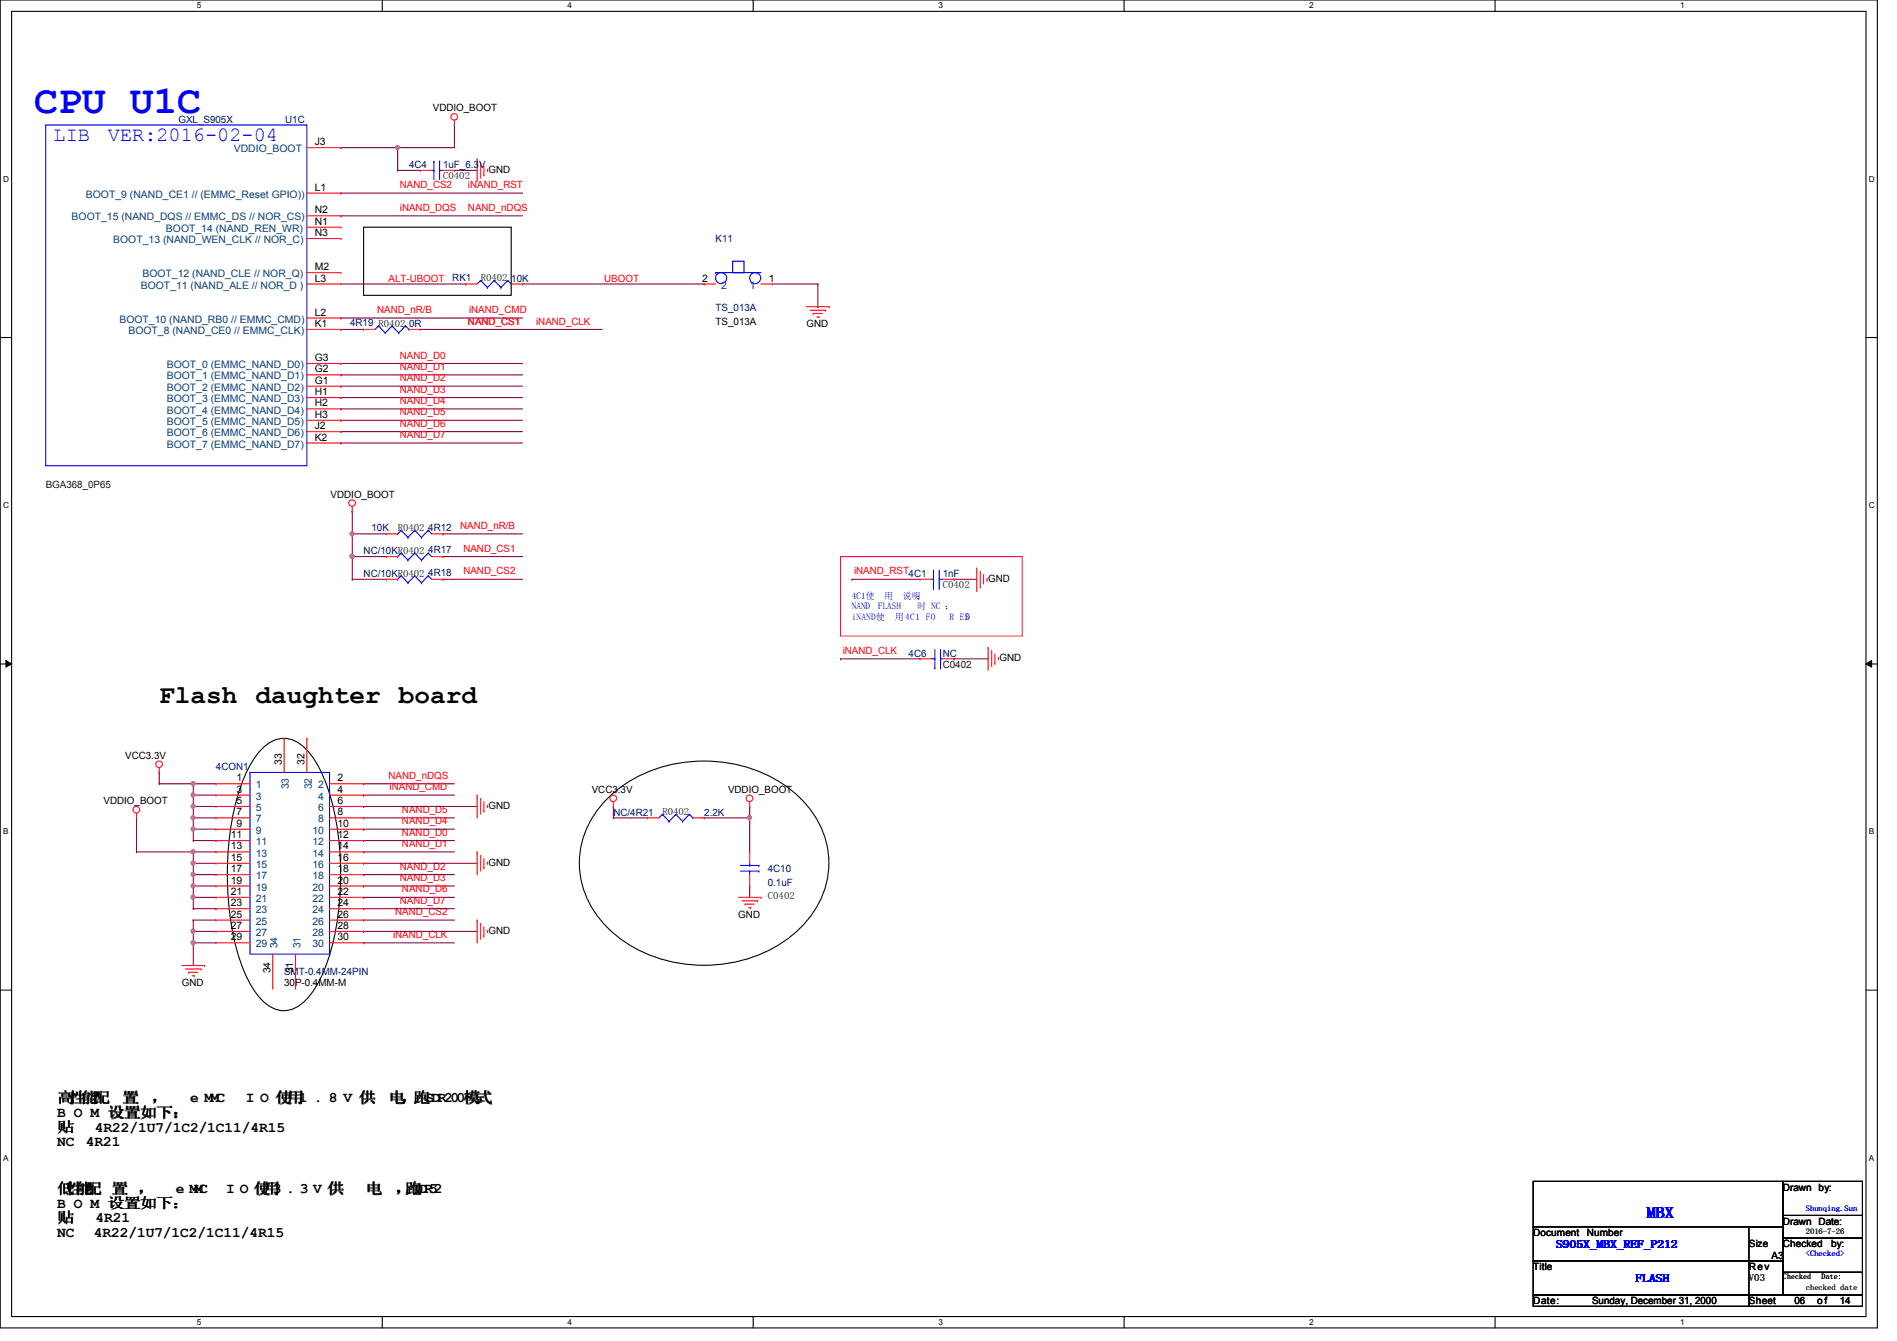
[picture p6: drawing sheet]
<svg xmlns="http://www.w3.org/2000/svg" width="297mm" height="210mm" viewBox="0 0 297 210" stroke-linecap="round" stroke-linejoin="round" font-family="sans-serif">
<path d="M0 0h294v207.9h-294zM1.8 1.8h290.4v204.3h-290.4z" fill="none" stroke="#000" stroke-width=".17"/>
<g fill="#fff">
<path d="M30.8 .2h.7v1.4h-.7z"/>
<path d="M30.8 206.2h.7v1.4h-.7z"/>
</g>
<path d="M59.9 0v1.8M59.9 206.1v1.8" fill="none" stroke="#000" stroke-width=".17"/>
<g fill="#fff">
<path d="M88.9 .2h.6v1.4h-.6z"/>
<path d="M88.9 206.2h.6v1.4h-.6z"/>
</g>
<path d="M117.9 0v1.8M117.9 206.1v1.8" fill="none" stroke="#000" stroke-width=".17"/>
<g fill="#fff">
<path d="M146.9 .2h.7v1.4h-.7z"/>
<path d="M146.9 206.2h.7v1.4h-.7z"/>
</g>
<path d="M176 0v1.8M176 206.1v1.8" fill="none" stroke="#000" stroke-width=".17"/>
<g fill="#fff">
<path d="M205 .2h.7v1.4h-.7z"/>
<path d="M205 206.2h.7v1.4h-.7z"/>
</g>
<path d="M234.1 0v1.8M234.1 206.1v1.8" fill="none" stroke="#000" stroke-width=".17"/>
<g fill="#fff">
<path d="M263.1 .2h.7v1.4h-.7z"/>
<path d="M263.1 206.2h.7v1.4h-.7z"/>
<path d="M.5 27.3h.9v1.4h-.9z"/>
<path d="M292.6 27.3h.9v1.4h-.9z"/>
<path d="M.5 78.4h.9v1.4h-.9z"/>
<path d="M292.6 78.4h.9v1.4h-.9z"/>
</g>
<path d="M0 52.8h1.8M292.2 52.8h1.8" fill="none" stroke="#000" stroke-width=".17"/>
<g fill="#fff">
<path d="M.5 129.5h.8v1.4h-.8z"/>
<path d="M292.6 129.5h.9v1.4h-.9z"/>
</g>
<path d="M0 103.9h1.8M292.2 103.9h1.8" fill="none" stroke="#000" stroke-width=".17"/>
<path d="M.9 103.4l.9 .5-.9 .5zM292.2 103.9l.9-.5v1z" fill="#000"/>
<path d="M.9 103.4l.9 .5-.9 .5zM292.2 103.9l.9-.5v1z" fill="none" stroke="#000" stroke-width=".16"/>
<g fill="#fff">
<path d="M.5 180.5h.8v1.4h-.8z"/>
<path d="M292.6 180.5h.9v1.4h-.9z"/>
</g>
<path d="M56.9 35.6h23.1v10.6h-23.1zM41 117.2a4.4 4.4 0 0 1 6.9 0 18.2 18.2 0 0 1 3.9 7.8 46.9 46.9 0 0 1-.5 25.4 14.3 14.3 0 0 1-4.2 6.8 4.3 4.3 0 0 1-6.1-.7 18.2 18.2 0 0 1-3.9-7.7 47.2 47.2 0 0 1 .5-25.5 16.9 16.9 0 0 1 3.4-6.1zM94.7 125.4a22 22 0 0 1 21-5.6 18.7 18.7 0 0 1 12.7 9.4 13.8 13.8 0 0 1-3.7 16.7 22.5 22.5 0 0 1-28.9 0 13.8 13.8 0 0 1-3-18zM0 155h1.8M292.2 155h1.8" fill="none" stroke="#000" stroke-width=".17"/>
<path d="M131.6 87.1h28.5v12.5h-28.5z" fill="none" stroke="#ff0080" stroke-width=".17"/>
<path d="M55.2 90.7h.1M55.2 87.1h.1M55.2 87.1h5.3M55.2 90.7h5.3M55.2 87.1v3.6M69.4 87.1h.1M69.4 90.7h.1M69.4 87.1h12.4M69.4 90.7h12.4" fill="none" stroke="#800040" stroke-width=".17"/>
<circle cx="55.1" cy="87.1" r=".32" fill="#f0f"/>
<circle cx="55.1" cy="87.1" r=".32" fill="none" stroke="#f0f" stroke-width=".17"/>
<path d="M55.2 83.6h.1M55.2 83.6v3.5" fill="none" stroke="#800040" stroke-width=".17"/>
<circle cx="55.1" cy="87.1" r=".32" fill="#f0f"/>
<circle cx="55.1" cy="87.1" r=".32" fill="none" stroke="#f0f" stroke-width=".17"/>
<circle cx="55.1" cy="83.5" r=".32" fill="#f0f"/>
<circle cx="55.1" cy="83.5" r=".32" fill="none" stroke="#f0f" stroke-width=".17"/>
<g fill="none" stroke="#800040" stroke-width=".17">
<path d="M71.2 19.6h.1M71.2 19.6v3.5h-8.9M53.4 33.8h.1M53.4 33.8h28.4M62.3 23.1h.1M53.4 51.6h.1M53.4 56.9h.1M53.4 58.7h.1M53.4 51.6h3.5M53.4 56.9h28.4M53.4 58.7h28.4M53.4 60.5h.1"/>
<path d="M53.4 62.2h.1M53.4 64h.1M53.4 65.8h.1M53.4 67.6h.1M53.4 69.3h.1M53.4 60.5h28.4M53.4 62.2h28.4M53.4 64h28.4M53.4 65.8h28.4M53.4 67.6h28.4M53.4 69.3h28.4M55.2 83.6h.1"/>
<path d="M55.2 80h.1M55.2 83.6h5.3M55.2 80v3.6M69.4 83.6h.1M69.4 83.6h12.4M133.4 90.7h.1M133.4 90.7h10.7M149.4 90.7h.1M149.4 90.7h3.5M131.6 103.1h.1M131.6 103.1h12.5M149.4 103.1h.1"/>
<path d="M149.4 103.1h5.3"/>
</g>
<circle cx="62.2" cy="23.1" r=".32" fill="#f0f"/>
<circle cx="62.2" cy="23.1" r=".32" fill="none" stroke="#f0f" stroke-width=".17"/>
<path d="M53.4 30.2h.1M53.4 30.2h28.4M53.4 49.8h.1M53.4 49.8h28.4M65.8 51.6h.1M65.8 51.6h28.5M30.3 122.7h.1M30.3 122.7h3.5" fill="none" stroke="#800040" stroke-width=".17"/>
<circle cx="30.2" cy="122.7" r=".32" fill="#f0f"/>
<circle cx="30.2" cy="122.7" r=".32" fill="none" stroke="#f0f" stroke-width=".17"/>
<g fill="none" stroke="#800040" stroke-width=".17">
<path d="M53.4 23.1h.1M53.4 23.1h8.9M62.3 26.7h.1M62.3 23.1h.1M62.3 26.7h3.5M62.3 23.1v3.6M71.2 26.7h.1M71.2 26.7h3.5M21.4 128h.1M21.4 133.3h.1M21.4 128v5.3M21.4 133.3h8.9"/>
<path d="M24.9 120.9h.1M24.9 120.9v1.8M56.9 138.7h.1M56.9 133.3h.1M56.9 131.6h.1M56.9 122.7h.1M56.9 128h.1M56.9 129.8h.1M56.9 136.9h.1M56.9 133.3h14.3M56.9 138.7h14.3M56.9 131.6h14.3"/>
<path d="M56.9 122.7h14.3M56.9 128h14.3M56.9 129.8h14.3M56.9 136.9h14.3M96.1 128h.1M96.1 126.2h.1M96.1 128h5.3M96.1 126.2v1.8M110.3 128h.1M110.3 128h7.1M117.4 126.2h.1M117.4 128h.1"/>
<path d="M117.4 126.2v7.1M56.9 144h.1M56.9 140.5h.1M56.9 142.2h.1M56.9 147.6h.1M56.9 144h14.3M56.9 140.5h14.3M56.9 142.2h14.3M56.9 147.6h14.3"/>
</g>
<circle cx="117.4" cy="128" r=".32" fill="#f0f"/>
<circle cx="117.4" cy="128" r=".32" fill="none" stroke="#f0f" stroke-width=".17"/>
<path d="M24.9 122.7h.1M24.9 122.7h5.4v1.8M30.3 124.5h.1M30.3 126.2h.1M30.3 124.5h3.5M30.3 126.2h3.5M56.9 124.5h.1M56.9 124.5h14.3M117.4 138.7h.1M117.4 138.7v1.8" fill="none" stroke="#800040" stroke-width=".17"/>
<circle cx="30.2" cy="124.4" r=".32" fill="#f0f"/>
<circle cx="30.2" cy="124.4" r=".32" fill="none" stroke="#f0f" stroke-width=".17"/>
<path d="M30.3 126.2h.1M30.3 133.3h.1M30.3 124.5v1.7M30.3 133.3h3.5M30.3 147.6h.1M30.3 147.6v3.5" fill="none" stroke="#800040" stroke-width=".17"/>
<circle cx="30.2" cy="147.5" r=".32" fill="#f0f"/>
<circle cx="30.2" cy="147.5" r=".32" fill="none" stroke="#f0f" stroke-width=".17"/>
<path d="M30.3 135.1h.1M30.3 135.1h3.5" fill="none" stroke="#800040" stroke-width=".17"/>
<circle cx="30.2" cy="135.1" r=".32" fill="#f0f"/>
<circle cx="30.2" cy="135.1" r=".32" fill="none" stroke="#f0f" stroke-width=".17"/>
<path d="M30.3 133.3h.1M30.3 133.3v1.8" fill="none" stroke="#800040" stroke-width=".17"/>
<circle cx="30.2" cy="133.3" r=".32" fill="#f0f"/>
<circle cx="30.2" cy="133.3" r=".32" fill="none" stroke="#f0f" stroke-width=".17"/>
<path d="M30.3 147.6h.1M30.3 145.8h.1M30.3 147.6h3.5M30.3 145.8v1.8" fill="none" stroke="#800040" stroke-width=".17"/>
<circle cx="30.2" cy="145.8" r=".32" fill="#f0f"/>
<circle cx="30.2" cy="145.8" r=".32" fill="none" stroke="#f0f" stroke-width=".17"/>
<path d="M30.3 138.7h.1M30.3 136.9h.1M30.3 136.9v1.8M30.3 138.7h3.5M30.3 145.8h.1M30.3 144h.1M30.3 145.8h3.5M30.3 144v1.8M30.3 144h3.5" fill="none" stroke="#800040" stroke-width=".17"/>
<circle cx="30.2" cy="138.7" r=".32" fill="#f0f"/>
<circle cx="30.2" cy="138.7" r=".32" fill="none" stroke="#f0f" stroke-width=".17"/>
<circle cx="30.2" cy="136.9" r=".32" fill="#f0f"/>
<circle cx="30.2" cy="136.9" r=".32" fill="none" stroke="#f0f" stroke-width=".17"/>
<path d="M30.3 136.9h.1M30.3 135.1h.1M30.3 128h.1M30.3 126.2h.1M30.3 136.9h3.5M30.3 126.2v1.8M30.3 135.1v1.8M30.3 128h3.5" fill="none" stroke="#800040" stroke-width=".17"/>
<circle cx="30.2" cy="126.2" r=".32" fill="#f0f"/>
<circle cx="30.2" cy="126.2" r=".32" fill="none" stroke="#f0f" stroke-width=".17"/>
<path d="M30.3 138.7v1.8M56.9 126.2h.1M56.9 135.1h.1M56.9 126.2h17.8M56.9 135.1h17.8M30.3 140.5h.1M30.3 142.2h3.5M30.3 140.5h3.5M33.8 142.2h.1M56.9 145.8h.1M56.9 145.8h17.8" fill="none" stroke="#800040" stroke-width=".17"/>
<circle cx="30.2" cy="140.4" r=".32" fill="#f0f"/>
<circle cx="30.2" cy="140.4" r=".32" fill="none" stroke="#f0f" stroke-width=".17"/>
<path d="M30.3 129.8h.1M30.3 128v1.8M30.3 142.2h.1M30.3 140.5v1.7" fill="none" stroke="#800040" stroke-width=".17"/>
<circle cx="30.2" cy="128" r=".32" fill="#f0f"/>
<circle cx="30.2" cy="128" r=".32" fill="none" stroke="#f0f" stroke-width=".17"/>
<circle cx="30.2" cy="129.8" r=".32" fill="#f0f"/>
<circle cx="30.2" cy="129.8" r=".32" fill="none" stroke="#f0f" stroke-width=".17"/>
<g fill="none" stroke="#800040" stroke-width=".17">
<path d="M53.4 44.4h19.5M72.9 44.4h.1M81.8 44.4h28.5M110.3 44.4h.1M120.9 44.4h7.2M128.1 44.4h.1M128.1 48h.1M128.1 44.4v3.6M30.3 129.8h.1M30.3 131.6h.1M30.3 131.6h3.5M30.3 129.8h3.5"/>
<path d="M30.3 129.8v1.8M33.8 131.6h.1"/>
</g>
<g fill="none" stroke="#f00" stroke-width=".17">
<path d="M71.2 19.6h.1M71.2 18.8v.8M48 37.3h5.4M48 35.6h5.4M48 33.8h5.4M48 30.2h5.4M48 23.1h5.4M53.4 37.3h.1M53.4 35.6h.1M53.4 33.8h.1M53.4 30.2h.1M53.4 23.1h.1"/>
<path d="M65.8 26.7h.1M65.8 26.7h1.8M69.4 26.7h1.8M71.2 26.7h.1M74.7 24.9h.1M74.7 24.9v3.5M75.3 25.4h.1M75.3 25.4v2.5M75.8 27.4h.1M75.8 26v1.4M76.3 26.5h.1M76.3 26.5v.3"/>
<path d="M48 44.4h5.4M48 51.6h5.4M48 56.9h5.4M48 58.7h5.4M48 49.8h5.4M48 42.7h5.4M53.4 56.9h.1M53.4 58.7h.1M53.4 49.8h.1M53.4 44.4h.1M53.4 42.7h.1M53.4 51.6h.1"/>
<path d="M56.9 51.6h.1M56.9 51.6h1.8M64 51.6h1.8M65.8 51.6h.1M72.9 44.4h.1M72.9 44.4h1.8M80 44.4h1.8M81.8 44.4h.1M110.3 44.4h.1M110.3 44.4h1.8M119.2 44.4h1.7M120.9 44.4h.1"/>
<path d="M126.3 48h3.5M126.8 48.6h2.5M127.3 49.1h.1M127.3 49.1h1.5M127.9 49.6h.3M128.2 49.6h.1M129.3 48.6h.1M129.8 48h.1M48 60.5h5.4M48 62.2h5.4M48 64h5.4M48 65.8h5.4"/>
<path d="M48 67.6h5.4M48 69.3h5.4M53.4 60.5h.1M53.4 62.2h.1M53.4 64h.1M53.4 65.8h.1M53.4 67.6h.1M53.4 69.3h.1M55.2 79.3v.7M55.2 80h.1M60.5 83.6h.1M60.5 90.7h.1"/>
<path d="M60.5 87.1h.1M60.5 83.6h1.8M60.5 90.7h1.8M60.5 87.1h1.8M67.6 83.6h1.8M67.6 90.7h1.8M67.6 87.1h1.8M69.4 83.6h.1M69.4 90.7h.1M69.4 87.1h.1M144.1 90.7h.1M144.1 90.7h1.7"/>
<path d="M147.6 90.7h1.8M149.4 90.7h.1M152.9 92.5h.1M152.9 88.9v3.6M153.5 91.9h.1M153.5 89.5v2.4M154 90h.1M154 90v1.4M154.6 90.8h.1M154.6 90.5v.3M44.5 115.6h.1M44.5 115.6v5.3"/>
<path d="M48 115.6h.1M48 115.6v5.3M144.1 103.1h.1M144.1 103.1h1.7M147.6 103.1h1.8M149.4 103.1h.1M154.7 101.3h.1M154.7 101.3v3.6M155.3 101.9h.1M155.3 101.9v2.5M155.8 103.8h.1M155.8 102.4v1.4"/>
<path d="M156.3 103h.1M156.3 103v.3M21.4 128h.1M21.4 127.3v.7M24.9 120.9h.1M24.9 120.2v.7M33.8 122.7h.1M33.8 124.5h.1M33.8 126.2h.1M33.8 128h.1M33.8 129.8h.1M33.8 131.6h.1"/>
<path d="M33.8 133.3h.1M33.8 135.1h.1M33.8 136.9h.1M33.8 138.7h.1M33.8 122.7h5.4M33.8 124.5h5.4M33.8 126.2h5.4M33.8 128h5.4M33.8 129.8h5.4M33.8 131.6h5.4M33.8 133.3h5.4M33.8 135.1h5.4"/>
<path d="M33.8 136.9h5.4M33.8 138.7h5.4M51.6 122.7h5.3M51.6 124.5h5.3M51.6 126.2h5.3M51.6 128h5.3M51.6 129.8h5.3M51.6 131.6h5.3M51.6 133.3h5.3M51.6 135.1h5.3M51.6 136.9h5.3M51.6 138.7h5.3"/>
<path d="M56.9 122.7h.1M56.9 124.5h.1M56.9 126.2h.1M56.9 128h.1M56.9 129.8h.1M56.9 131.6h.1M56.9 133.3h.1M56.9 135.1h.1M56.9 136.9h.1M56.9 138.7h.1M74.7 124.5h.1M74.7 133.3h.1"/>
<path d="M74.7 124.5v3.5M74.7 133.3v3.6M75.3 125h.1M75.3 133.9h.1M75.3 125v2.5M75.3 133.9v2.5M75.8 127h.1M75.8 135.8h.1M75.8 125.5v1.5M75.8 134.4v1.4M76.3 126.1h.1M76.3 135h.1"/>
<path d="M76.3 126.1v.3M76.3 135v.3M96.1 126.2h.1M96.1 125.5v.7M101.4 128h.1M101.4 128h1.8M108.5 128h1.8M110.3 128h.1M117.4 126.2h.1M117.4 133.3h.1M117.4 138.7h.1M117.4 125.5v.7"/>
<path d="M117.4 133.3v1.8M117.4 136.9v1.8M28.5 151.1h3.5M29 151.7h2.5M29.5 152.2h.1M29.5 152.2h1.5M30.1 152.7h.3M30.4 152.7h.1M31.5 151.7h.1M32 151.1h.1M33.8 140.5h.1M33.8 142.2h.1"/>
<path d="M33.8 144h.1M33.8 145.8h.1M33.8 147.6h.1M33.8 140.5h5.4M33.8 142.2h5.4M33.8 144h5.4M33.8 145.8h5.4M33.8 147.6h5.4M42.7 154.7h.1M42.7 149.4v5.3M46.3 154.7h.1M46.3 149.4v5.3"/>
<path d="M51.6 140.5h5.3M51.6 142.2h5.3M51.6 144h5.3M51.6 145.8h5.3M51.6 147.6h5.3M56.9 140.5h.1M56.9 142.2h.1M56.9 144h.1M56.9 145.8h.1M56.9 147.6h.1M74.7 144h.1M74.7 144v3.6"/>
<path d="M75.3 144.6h.1M75.3 144.6v2.4M75.8 146.5h.1M75.8 145.1v1.4M76.3 145.6h.1M76.3 145.6v.4M115.6 140.5h3.6M116.2 141h2.4M116.7 141.5h.1M116.7 141.5h1.4M117.2 142.1h.4M117.6 142.1h.1"/>
<path d="M118.6 141h.1M119.2 140.5h.1"/>
<circle cx="71.1" cy="18.3" r=".52"/>
<circle cx="55.1" cy="78.7" r=".52"/>
<circle cx="24.9" cy="119.6" r=".52"/>
<circle cx="21.4" cy="126.7" r=".52"/>
<circle cx="96" cy="125" r=".52"/>
<circle cx="117.4" cy="125" r=".52"/>
</g>
<g fill="none" stroke="#000" stroke-width=".17">
<path d="M240.1 197.4h39.1v5.3h-39.1zM240.1 192h39.1v5.4h-39.1zM240.1 184.9h39.1v7.1h-39.1zM273.9 192h5.3v5.4h-5.3zM273.9 197.4h5.3v5.3h-5.3zM279.2 184.9h12.4v8.9h-12.4zM279.2 193.8h12.4v8.9h-12.4zM279.2 190.2h12.4M279.2 199.1h12.4M291.6 190.2h.1M291.6 199.1h.1M240.1 202.7h33.8v1.8h-33.8z"/>
<path d="M273.9 202.7h17.7v1.8h-17.7z"/>
</g>
<g fill="none" stroke="#00f" stroke-width=".17">
<path d="M7.2 19.6h40.8v53.3h-40.8zM67.6 26.7h.3M67.9 26.7h.1M67.9 25.2h.1M67.9 25.2v2.9M68.8 25.2h.1M68.8 26.7h.1M68.8 26.7h.6M68.8 25.2v2.9M59.3 51h.1M59.3 51l-.6 .6M59.3 51l1 1.1"/>
<path d="M60.3 52.1h.1M61.4 51h.1M61.4 51l-1.1 1.1M61.4 51l1 1.1M62.4 52.1h.1M63.5 51h.1M63.5 51l-1.1 1.1M63.5 51l.5 .6M64 51.6h.1M75.3 43.9h.1M75.3 43.9l-.6 .5M75.3 43.9l1 1.1"/>
<path d="M76.3 45h.1M77.4 43.9h.1M77.4 43.9l-1.1 1.1M77.4 43.9l1 1.1M78.4 45h.1M79.5 43.9h.1M79.5 43.9l-1.1 1.1M79.5 43.9l.5 .5M80 44.4h.1M112.1 42.7h.1M112.1 42.7h7.1M114.7 40.9h1.8v1.8h-1.8z"/>
<path d="M62.3 83.6h.1M62.3 90.7h.1M62.3 87.1h.1M62.8 83h.1M62.8 90.1h.1M62.8 86.6h.1M62.8 83l1.1 1.1M62.8 83l-.5 .6M62.8 90.1l1.1 1.1M62.8 90.1l-.5 .6M62.8 86.6l1.1 1.1M62.8 86.6l-.5 .5"/>
<path d="M63.9 84.1h.1M63.9 91.2h.1M63.9 87.7h.1M64.9 83h.1M64.9 90.1h.1M64.9 86.6h.1M64.9 83l1.1 1.1M64.9 83l-1 1.1M64.9 90.1l1.1 1.1M64.9 90.1l-1 1.1M64.9 86.6l1.1 1.1M64.9 86.6l-1 1.1"/>
<path d="M66 84.1h.1M66 91.2h.1M66 87.7h.1M67.1 83h.1M67.1 90.1h.1M67.1 86.6h.1M67.1 83l.5 .6M67.1 83l-1.1 1.1M67.1 90.1l.5 .6M67.1 90.1l-1.1 1.1M67.1 86.6l.5 .5M67.1 86.6l-1.1 1.1"/>
<path d="M145.8 90.7h.4M146.2 90.7h.1M146.2 92.1h.1M146.2 89.2v2.9M147.1 92.1h.1M147.1 90.7h.1M147.1 90.7h.5M147.1 89.2v2.9M145.8 103.1h.6M146.4 104.6h.1M146.4 103.1h.1M146.4 101.7v2.9"/>
<path d="M147.3 103.1h.1M147.3 104.6h.1M147.3 103.1h.3M147.3 101.7v2.9M39.2 120.9h12.4v28.5h-12.4zM103.7 127.5h.1M103.7 127.5l-.5 .5M103.7 127.5l1.1 1.1M104.8 128.6h.1M105.8 127.5h.1M105.8 127.5l-1 1.1M105.8 127.5l1.1 1.1"/>
<path d="M106.9 128.6h.1M107.9 127.5h.1M107.9 127.5l-1 1.1M107.9 127.5l.6 .5M108.5 128h.1M115.9 136.4h2.9M115.9 135.5h2.9M117.4 135.5h.1M117.4 136.4h.1M117.4 135.1v.4M117.4 136.4v.5M118.8 136.4h.1"/>
<path d="M118.8 135.5h.1"/>
<circle cx="112.9" cy="43.5" r=".87"/>
<circle cx="118.3" cy="43.5" r=".87"/>
</g>
<circle cx="55.1" cy="87.1" r=".32" fill="#f0f"/>
<circle cx="55.1" cy="87.1" r=".32" fill="none" stroke="#f0f" stroke-width=".17"/>
<circle cx="55.1" cy="87.1" r=".32" fill="#f0f"/>
<circle cx="55.1" cy="87.1" r=".32" fill="none" stroke="#f0f" stroke-width=".17"/>
<circle cx="55.1" cy="83.5" r=".32" fill="#f0f"/>
<circle cx="55.1" cy="83.5" r=".32" fill="none" stroke="#f0f" stroke-width=".17"/>
<circle cx="62.2" cy="23.1" r=".32" fill="#f0f"/>
<circle cx="62.2" cy="23.1" r=".32" fill="none" stroke="#f0f" stroke-width=".17"/>
<circle cx="30.2" cy="122.7" r=".32" fill="#f0f"/>
<circle cx="30.2" cy="122.7" r=".32" fill="none" stroke="#f0f" stroke-width=".17"/>
<circle cx="117.4" cy="128" r=".32" fill="#f0f"/>
<circle cx="117.4" cy="128" r=".32" fill="none" stroke="#f0f" stroke-width=".17"/>
<circle cx="30.2" cy="124.4" r=".32" fill="#f0f"/>
<circle cx="30.2" cy="124.4" r=".32" fill="none" stroke="#f0f" stroke-width=".17"/>
<circle cx="30.2" cy="147.5" r=".32" fill="#f0f"/>
<circle cx="30.2" cy="147.5" r=".32" fill="none" stroke="#f0f" stroke-width=".17"/>
<circle cx="30.2" cy="135.1" r=".32" fill="#f0f"/>
<circle cx="30.2" cy="135.1" r=".32" fill="none" stroke="#f0f" stroke-width=".17"/>
<circle cx="30.2" cy="133.3" r=".32" fill="#f0f"/>
<circle cx="30.2" cy="133.3" r=".32" fill="none" stroke="#f0f" stroke-width=".17"/>
<circle cx="30.2" cy="145.8" r=".32" fill="#f0f"/>
<circle cx="30.2" cy="145.8" r=".32" fill="none" stroke="#f0f" stroke-width=".17"/>
<circle cx="30.2" cy="138.7" r=".32" fill="#f0f"/>
<circle cx="30.2" cy="138.7" r=".32" fill="none" stroke="#f0f" stroke-width=".17"/>
<circle cx="30.2" cy="136.9" r=".32" fill="#f0f"/>
<circle cx="30.2" cy="136.9" r=".32" fill="none" stroke="#f0f" stroke-width=".17"/>
<circle cx="30.2" cy="126.2" r=".32" fill="#f0f"/>
<circle cx="30.2" cy="126.2" r=".32" fill="none" stroke="#f0f" stroke-width=".17"/>
<circle cx="30.2" cy="140.4" r=".32" fill="#f0f"/>
<circle cx="30.2" cy="140.4" r=".32" fill="none" stroke="#f0f" stroke-width=".17"/>
<circle cx="30.2" cy="128" r=".32" fill="#f0f"/>
<circle cx="30.2" cy="128" r=".32" fill="none" stroke="#f0f" stroke-width=".17"/>
<circle cx="30.2" cy="129.8" r=".32" fill="#f0f"/>
<circle cx="30.2" cy="129.8" r=".32" fill="none" stroke="#f0f" stroke-width=".17"/>
<text font-size="6.2" fill="#00f" x="5.4" y="17.7">CPU U1C</text>
<text font-size="4.1" x="24.9" y="110.1">Flash daughter board</text>
<g font-size="3.2" fill="#00f">
<text x="8.4" y="22.1">LIB</text>
<text x="16.9" y="22.1">VER:2016-02-04</text>
</g>
<text font-size="2.5" fill="#00f" x="257.8" y="190.7">MBX</text>
<g font-size="2.3">
<text x="8.9" y="172.6">高高不高</text>
<text x="19.2" y="172.6">高</text>
<text x="23.7" y="172.6">，</text>
<text x="29.8" y="172.6">e MMC</text>
<text x="38.5" y="172.6">I O 只只1 . 8 V 供</text>
<text x="60.9" y="172.6">防，跑SDR200模模</text>
<text x="8.9" y="179.4">NC</text>
<text x="8.9" y="177.2">贴</text>
<text x="8.9" y="174.8">B O M 设高设设：</text>
<text x="13.5" y="179.4">4R21</text>
<text x="14.9" y="177.1">4R22/1U7/1C2/1C11/4R15</text>
<text x="8.9" y="191.4">贴</text>
<text x="8.9" y="186.9">低不</text>
<text x="8.9" y="189.1">B O M 设高设设：</text>
<text x="10.5" y="186.8">高高 高 ，</text>
<text x="14.9" y="191.3">4R21</text>
<text x="27.6" y="186.8">e MMC</text>
<text x="35.4" y="186.8">I O 只3 . 3 V 供</text>
<text x="41.3" y="186.8">只</text>
<text x="57.3" y="186.8">防</text>
<text x="61.9" y="186.8">，DDR52</text>
<text x="63.5" y="186.8">跑</text>
<text x="8.9" y="193.6">NC</text>
<text x="14.7" y="193.6">4R22/1U7/1C2/1C11/4R15</text>
</g>
<g font-size="1.7" fill="#00f">
<text x="243.7" y="195.3">S905X_MBX_REF_P212</text>
<text x="256.1" y="200.7">FLASH</text>
</g>
<g font-size="1.6">
<text x="67.8" y="17.4">VDDIO_BOOT</text>
<text x="49.3" y="22.7">J3</text>
<text x="49.3" y="29.8">L1</text>
<text x="76.5" y="27.1">GND</text>
<text x="49.3" y="35.2">N1</text>
<text x="49.3" y="33.4">N2</text>
<text x="49.3" y="37">N3</text>
<text x="49.3" y="44.1">L3</text>
<text x="49.3" y="42.3">M2</text>
<text x="109.9" y="44.1">2</text>
<text x="120.4" y="44.1">1</text>
<text x="49.3" y="49.4">L2</text>
<text x="49.3" y="51.2">K1</text>
<text x="112.1" y="50.9">TS_013A</text>
<text x="126.3" y="51.2">GND</text>
<text x="49.3" y="56.5">G3</text>
<text x="49.3" y="58.3">G2</text>
<text x="49.3" y="60.1">G1</text>
<text x="49.3" y="61.8">H1</text>
<text x="49.3" y="63.6">H2</text>
<text x="49.3" y="65.4">H3</text>
<text x="49.3" y="67.2">J2</text>
<text x="49.3" y="69">K2</text>
<text x="51.8" y="77.9">VDDIO_BOOT</text>
<text x="154.7" y="91.1">GND</text>
<text x="156.5" y="103.5">GND</text>
<text x="19.6" y="118.8">VCC3.3V</text>
<text x="44.1" y="119.7" transform="rotate(-90 44.1 119.7)">33</text>
<text x="47.7" y="119.7" transform="rotate(-90 47.7 119.7)">32</text>
<text x="16.2" y="125.9">VDDIO_BOOT</text>
<text x="37" y="122.3">1</text>
<text x="37" y="124.1">3</text>
<text x="37" y="125.9">5</text>
<text x="52.8" y="122.3">2</text>
<text x="52.8" y="124.1">4</text>
<text x="52.8" y="125.9">6</text>
<text x="92.7" y="124.1">VCC3.3V</text>
<text x="114" y="124.1">VDDIO_BOOT</text>
<text x="36.1" y="131.2">11</text>
<text x="37" y="127.6">7</text>
<text x="37" y="129.4">9</text>
<text x="52.8" y="127.6">8</text>
<text x="52.8" y="129.4">10</text>
<text x="52.8" y="131.2">12</text>
<text x="76.5" y="126.6">GND</text>
<text x="36.1" y="133">13</text>
<text x="36.1" y="134.7">15</text>
<text x="36.1" y="136.5">17</text>
<text x="52.8" y="133">14</text>
<text x="52.8" y="134.7">16</text>
<text x="52.8" y="136.5">18</text>
<text x="76.5" y="135.5">GND</text>
<text x="36.1" y="138.3">19</text>
<text x="36.1" y="140.1">21</text>
<text x="36.1" y="141.9">23</text>
<text x="36.1" y="143.6">25</text>
<text x="52.8" y="138.3">20</text>
<text x="52.8" y="140.1">22</text>
<text x="52.8" y="141.9">24</text>
<text x="52.8" y="143.6">26</text>
<text x="115.6" y="143.7">GND</text>
<text x="36.1" y="145.4">27</text>
<text x="36.1" y="147.2">29</text>
<text x="52.8" y="145.4">28</text>
<text x="52.8" y="147.2">30</text>
<text x="76.5" y="146.2">GND</text>
<text x="28.5" y="154.3">GND</text>
<text x="42.3" y="152.4" transform="rotate(-90 42.3 152.4)">34</text>
<text x="44.5" y="154.3">30P-0.4MM-M</text>
<text x="45.9" y="152.4" transform="rotate(-90 45.9 152.4)">31</text>
<text x="279.2" y="186.4">Drawn by:</text>
<text x="279.2" y="191.7">Drawn Date:</text>
<text x="240.1" y="193.5">Document</text>
<text x="248.5" y="193.5">Number</text>
<text x="273.9" y="195.2">Size</text>
<text x="277.4" y="197">A3</text>
<text x="279.2" y="195.2">Checked</text>
<text x="286.7" y="195.2">by:</text>
<text x="240.1" y="198.8">Title</text>
<text x="273.9" y="198.8">Rev</text>
<text x="240.1" y="204.1">Date:</text>
<text x="249.3" y="204.1">Sunday, December 31, 2000</text>
<text x="273.9" y="204.1">Sheet</text>
<text x="281" y="204.1">06</text>
<text x="284.5" y="204.1">o f</text>
<text x="288.1" y="204.1">14</text>
</g>
<g font-size="1.6" fill="#000080">
<text x="27.9" y="19.2">GXL_S905X</text>
<text x="44.7" y="19.2">U1C</text>
<text x="64" y="26.3">4C4</text>
<text x="69.4" y="26.3">1uF_6.3V</text>
<text x="112.1" y="37.9">K11</text>
<text x="70.8" y="43.9">RK1</text>
<text x="80" y="44.1">10K</text>
<text x="54.8" y="51.1">4R19 R0402</text>
<text x="64" y="51.2">0R</text>
<text x="112.1" y="48.7">TS_013A</text>
<text x="58.2" y="83.1">10K</text>
<text x="67.1" y="83.1">4R12</text>
<text x="56.9" y="86.8">NC/10KR0402</text>
<text x="67.1" y="86.6">4R17</text>
<text x="56.9" y="90.3">NC/10KR0402</text>
<text x="67.1" y="90.2">4R18</text>
<text x="142.3" y="90.3">4C1</text>
<text x="147.6" y="90.3">1nF</text>
<text x="142.3" y="102.8">4C6</text>
<text x="147.6" y="102.8">NC</text>
<text x="33.8" y="120.6">4CON1</text>
<text x="96.1" y="127.7">NC/4R21</text>
<text x="110.3" y="127.7">2.2K</text>
<text x="120.2" y="136.6">4C10</text>
<text x="120.2" y="138.7">0.1uF</text>
<text x="44.5" y="152.6">SMT-0.4MM-24PIN</text>
</g>
<g font-size="1.6" fill="#004080">
<text x="36.6" y="23.8">VDDIO_BOOT</text>
<text x="11.2" y="34.5">BOOT_15 (NAND_DQS // EMMC_DS // NOR_CS)</text>
<text x="13.5" y="30.9">BOOT_9 (NAND_CE1 // (EMMC_Reset GPIO))</text>
<text x="17.7" y="38.1">BOOT_13 (NAND_WEN_CLK // NOR_C)</text>
<text x="26" y="36.3">BOOT_14 (NAND_REN_WR)</text>
<text x="22.1" y="45.2">BOOT_11 (NAND_ALE // NOR_D )</text>
<text x="22.3" y="43.4">BOOT_12 (NAND_CLE // NOR_Q)</text>
<text x="112.9" y="45.2">2</text>
<text x="117.4" y="45.2">1</text>
<text x="18.7" y="50.5">BOOT_10 (NAND_RB0 // EMMC_CMD)</text>
<text x="20.1" y="52.3">BOOT_8 (NAND_CE0 // EMMC_CLK)</text>
<text x="26.1" y="57.6">BOOT_0 (EMMC_NAND_D0)</text>
<text x="26.1" y="59.4">BOOT_1 (EMMC_NAND_D1)</text>
<text x="26.1" y="61.2">BOOT_2 (EMMC_NAND_D2)</text>
<text x="26.1" y="62.9">BOOT_3 (EMMC_NAND_D3)</text>
<text x="26.1" y="64.7">BOOT_4 (EMMC_NAND_D4)</text>
<text x="26.1" y="66.5">BOOT_5 (EMMC_NAND_D5)</text>
<text x="26.1" y="68.3">BOOT_6 (EMMC_NAND_D6)</text>
<text x="26.1" y="70.1">BOOT_7 (EMMC_NAND_D7)</text>
<text x="40" y="123.4">1</text>
<text x="40" y="125.2">3</text>
<text x="45.3" y="123.6" transform="rotate(-90 45.3 123.6)">33</text>
<text x="48.8" y="123.6" transform="rotate(-90 48.8 123.6)">32</text>
<text x="49.8" y="123.4">2</text>
<text x="49.8" y="125.2">4</text>
<text x="40" y="127">5</text>
<text x="40" y="128.7">7</text>
<text x="40" y="130.5">9</text>
<text x="48.9" y="130.5">10</text>
<text x="49.8" y="127">6</text>
<text x="49.8" y="128.7">8</text>
<text x="40" y="132.3">11</text>
<text x="40" y="134.1">13</text>
<text x="40" y="135.8">15</text>
<text x="40" y="137.6">17</text>
<text x="48.9" y="132.3">12</text>
<text x="48.9" y="134.1">14</text>
<text x="48.9" y="135.8">16</text>
<text x="48.9" y="137.6">18</text>
<text x="40" y="139.4">19</text>
<text x="40" y="141.2">21</text>
<text x="40" y="143">23</text>
<text x="48.9" y="139.4">20</text>
<text x="48.9" y="141.2">22</text>
<text x="48.9" y="143">24</text>
<text x="40" y="144.7">25</text>
<text x="40" y="146.5">27</text>
<text x="40" y="148.3">29</text>
<text x="43.5" y="148.5" transform="rotate(-90 43.5 148.5)">34</text>
<text x="47" y="148.5" transform="rotate(-90 47 148.5)">31</text>
<text x="48.9" y="144.7">26</text>
<text x="48.9" y="146.5">28</text>
<text x="48.9" y="148.3">30</text>
</g>
<g font-size="1.6" fill="#f00">
<text x="62.6" y="29.5">NAND_CS2</text>
<text x="73.3" y="29.5">iNAND_RST</text>
<text x="62.6" y="33">iNAND_DQS</text>
<text x="73.3" y="33">NAND_nDQS</text>
<text x="60.8" y="44.1">ALT-UBOOT</text>
<text x="94.6" y="44.1">UBOOT</text>
<text x="59.1" y="49">NAND_nR/B</text>
<text x="73.3" y="50.8">NAND_CS1</text>
<text x="73.4" y="49">iNAND_CMD</text>
<text x="83.9" y="50.8">iNAND_CLK</text>
<text x="62.6" y="56.1">NAND_D0</text>
<text x="62.6" y="57.9">NAND_D1</text>
<text x="62.6" y="59.7">NAND_D2</text>
<text x="62.6" y="61.5">NAND_D3</text>
<text x="62.6" y="63.2">NAND_D4</text>
<text x="62.6" y="65">NAND_D5</text>
<text x="62.6" y="66.8">NAND_D6</text>
<text x="62.6" y="68.6">NAND_D7</text>
<text x="72" y="82.8">NAND_nR/B</text>
<text x="72.6" y="86.4">NAND_CS1</text>
<text x="72.6" y="89.9">NAND_CS2</text>
<text x="133.7" y="89.9">iNAND_RST</text>
<text x="131.9" y="102.4">iNAND_CLK</text>
<text x="60.8" y="121.9">NAND_nDQS</text>
<text x="61" y="123.7">iNAND_CMD</text>
<text x="62.9" y="130.8">NAND_D0</text>
<text x="62.9" y="127.3">NAND_D5</text>
<text x="62.9" y="129">NAND_D4</text>
<text x="62.6" y="137.9">NAND_D3</text>
<text x="62.6" y="136.1">NAND_D2</text>
<text x="62.9" y="132.6">NAND_D1</text>
<text x="61.9" y="143.3">NAND_CS2</text>
<text x="62.6" y="141.5">NAND_D7</text>
<text x="62.9" y="139.7">NAND_D6</text>
<text x="61.5" y="146.8">iNAND_CLK</text>
</g>
<g font-size="1.6" fill="#004000">
<text x="69.4" y="28">C0402</text>
<text x="75.3" y="44">R0402</text>
<text x="7.2" y="76.5">BGA368_0P65</text>
<text x="62.3" y="83.1">R0402</text>
<text x="147.6" y="92">C0402</text>
<text x="147.6" y="104.6">C0402</text>
<text x="103.7" y="127.6">R0402</text>
<text x="120.2" y="140.8">C0402</text>
</g>
<text font-size="1.6" fill="#008000" x="273.9" y="200.5">V03</text>
<g font-size="1.4" fill="#00f">
<text x="133.4" y="93.7">4C1使</text>
<text x="133.4" y="95.3">NAND</text>
<text x="137.5" y="95.3">FLASH</text>
<text x="138.4" y="93.7">用</text>
<text x="141.3" y="93.7">说明</text>
<text x="143.5" y="93.7">：</text>
<text x="143.6" y="95.3">时 NC ；</text>
<text x="133.4" y="97">iNAND使</text>
<text x="140.1" y="97">用4C1 FO</text>
<text x="148.7" y="97">R ESD</text>
</g>
<g font-size="1.3">
<text x="30.8" y="1.3">5</text>
<text x="88.9" y="1.3">4</text>
<text x="146.9" y="1.3">3</text>
<text x="205" y="1.3">2</text>
<text x="263.1" y="1.3">1</text>
<text x=".5" y="28.4">D</text>
<text x="292.6" y="28.4">D</text>
<text x=".5" y="79.5">C</text>
<text x="292.6" y="79.5">C</text>
<text x=".5" y="130.6">B</text>
<text x="292.6" y="130.6">B</text>
<text x=".5" y="181.7">A</text>
<text x="292.6" y="181.7">A</text>
<text x="30.8" y="207.4">5</text>
<text x="88.9" y="207.4">4</text>
<text x="146.9" y="207.4">3</text>
<text x="205" y="207.4">2</text>
<text x="263.1" y="207.4">1</text>
</g>
<g font-size="1.2" fill="#00f">
<text x="282.7" y="189.5">Shunqing.Sun</text>
<text x="282.7" y="196.6">&lt;Checked&gt;</text>
</g>
<g font-size="1.2" fill="#008000">
<text x="282.7" y="193.1">2016-7-26</text>
<text x="282.7" y="202">checked date</text>
</g>
<g font-size="1.2">
<text x="279.2" y="200.2">Checked</text>
<text x="285.2" y="200.2">Date:</text>
</g>
</svg>
